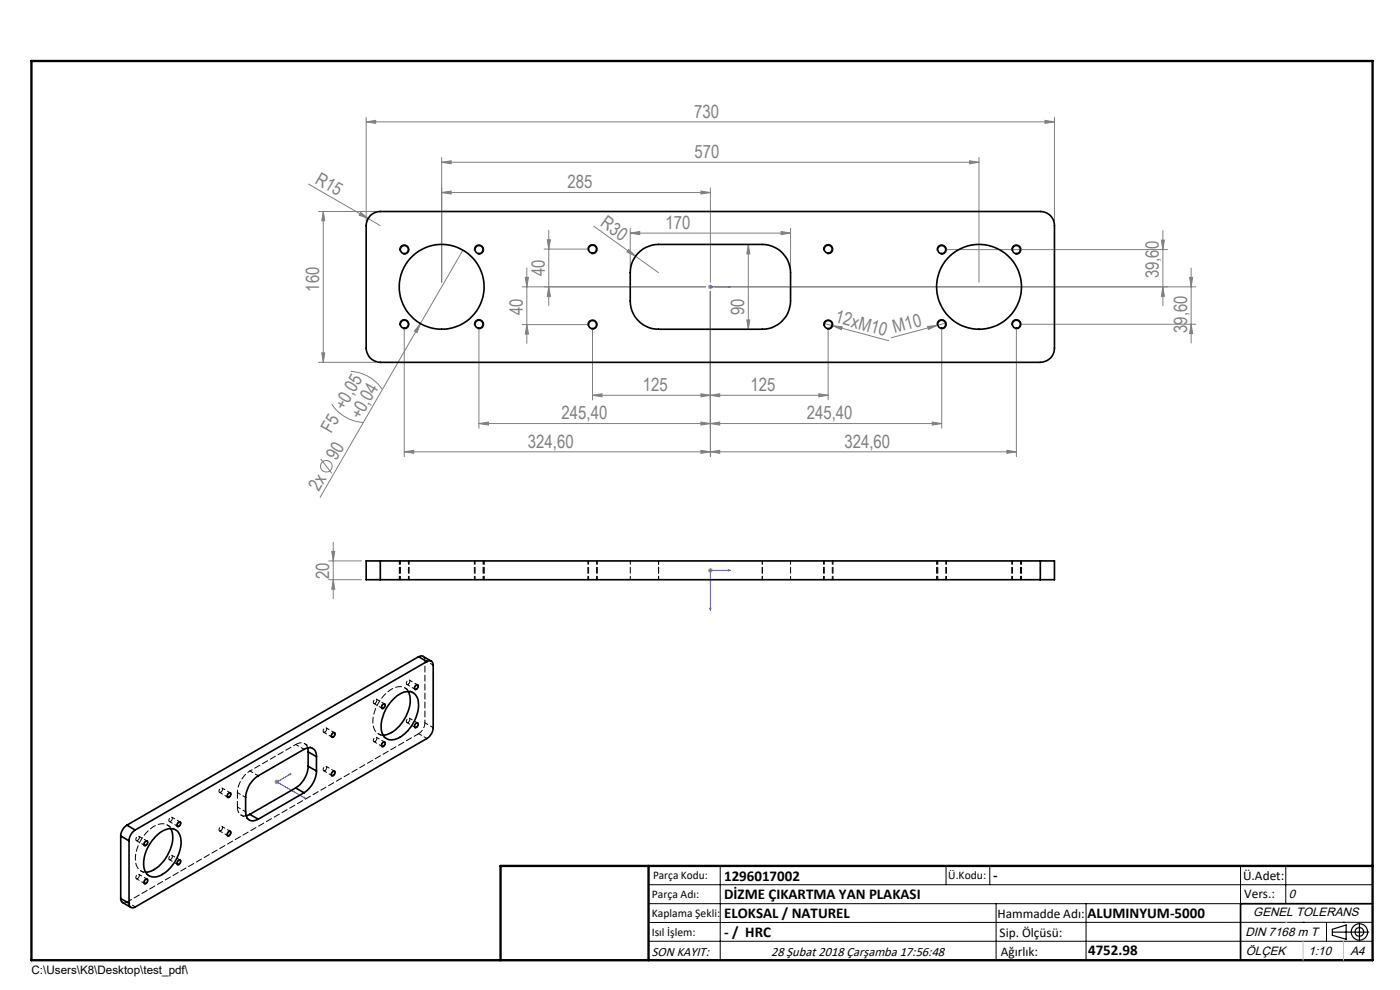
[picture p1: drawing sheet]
<svg xmlns="http://www.w3.org/2000/svg" width="297mm" height="210mm" viewBox="0 0 297 210" stroke-linecap="round" stroke-linejoin="round" font-family="sans-serif">
<g fill="none" stroke="#808080" stroke-width=".21">
<path d="M65.4 39l12.7 7.3M77.7 25.9l2-.4v.7zM77.7 24.9v21.9M77.7 25.9h146M93.7 34.4l2-.3v.6zM93.7 33.4v26.5M93.7 34.4h114M150.7 39.9v20M205.7 34.1l2 .3-2 .3zM207.7 33.4v26.5M221.7 25.5l2 .4-2 .3zM223.7 24.9v21.9"/>
<path d="M67.6 44.9h12.1M68.6 44.9l.3 1.9h-.6zM68.6 44.9v32M76.5 45.1l1.6 1.2-1.9-.7zM78.1 46.3l2.6 1.6M93.7 40.8l2-.3v.7zM93.7 40.8h57M98.2 53l-9 15.6M111.4 58.8h.7l-.3 2zM111.8 56.9v15.9M115.4 52.8h9.3M116.1 50.9h.7l-.4 1.9z"/>
<path d="M116.4 48.9v15.9M125.9 48l13.8 9.8M133.4 52.9l1.4 1.5-1.8-1zM133.7 49.5l2-.4v.7zM133.7 48.4v8.5M133.7 49.5h34M148.7 40.5l2 .3-2 .4zM158.7 51.8l.4 2.1h-.7zM158.7 51.8v18M165.7 49.1l2 .4-2 .3zM167.7 48.4v8.5M200.8 52.9h46.9"/>
<path d="M246.4 50.9h.6l-.3 2zM246.7 48.9v15.9M252.4 58.8h.6l-.3 2zM252.7 56.9v15.9M67.6 76.9h12.1M68.3 74.9h.6l-.3 2zM74.4 78.8a8.9 8.9 0 0 1 6.7 3.8M85.8 69.8v27.1M89.2 68.6l-.7 1.9-.6-.3zM89.2 68.6l-21.3 36.9M101.6 69.8v21M110.8 60.8h38.9"/>
<path d="M110.8 68.9h13.9M111.8 68.9l.3 2h-.7zM116.4 60.8l.4 2.1h-.7zM125.7 69.8v15M150.2 60.8h1M150.4 60.5l.7 .7M150.7 60.4v.9M150.7 61.8v35.1M151.1 60.5l-.7 .7M151.7 60.8h102M158.4 67.9h.7l-.4 1.9zM174.7 68.6l2 .5"/>
<path d="M175.7 69.8v15M176.7 69.1l2 .2-.2 .6zM176.7 69.1l11.8 3.2M196.8 69.2l2-.2-1.8 .9zM198.8 69l-9.7 2.6M199.8 69.8v21M200.7 68.5l-1.9 .5M215.6 69.8v27.1M216.6 68.8h37.1M246.7 60.8l.3 2.1h-.6zM252.7 68.8l.3 2h-.6zM68.1 97.4l2.3 3"/>
<path d="M70.4 85.8a8.8 8.8 0 0 0 6.7 3.8M85.8 95.8l2-.3v.7zM101.6 89.8l2-.3v.7zM101.6 89.8h98.2M125.7 83.8l2-.3v.7zM125.7 83.8h50M148.7 83.5l2 .3-2 .4zM148.7 89.5l2 .3-2 .4zM148.7 95.5l2 .3-2 .4zM150.7 83.8l2-.3v.7zM150.7 89.8l2-.3v.7zM150.7 95.8l2-.3v.7z"/>
<path d="M173.7 83.5l2 .3-2 .4zM197.8 89.5l2 .3-2 .4zM213.6 95.5l2 .3-2 .4zM215.6 95.8h-129.8M69.7 119h7M70.4 117h.6l-.3 2zM70.7 115v12M69.7 123h7M70.7 123l.3 2h-.6zM150.2 121h1M150.4 120.6l.7 .7M150.7 120.5v1"/>
<path d="M151.1 120.6l-.7 .7M58.2 165.9h1M58.4 165.5l.7 .7M58.7 165.3v1.1M59.1 165.5l-.7 .7"/>
<circle cx="69.2" cy="98.9" r="1.24"/>
</g>
<g fill="none" stroke="#000" stroke-width=".21">
<path d="M84.8 53.2a1 1 0 0 1 .9-1.3 1 1 0 0 1 1.1 1.1 1 1 0 0 1-1.3 .9M100.6 53.2a1 1 0 0 1 .9-1.3 1 1 0 0 1 1.1 1.1 1 1 0 0 1-1.2 .9M124.7 53.1a1 1 0 0 1 .9-1.2 1 1 0 0 1 1.1 1 1 1 0 0 1-1.3 .9M174.7 53.1a1 1 0 0 1 .9-1.2 1 1 0 0 1 1.1 1 1 1 0 0 1-1.3 .9M198.8 53.2a.99 .99 0 0 1 .9-1.2 .99 .99 0 0 1 1.1 1 .99 .99 0 0 1-1.3 .9M214.7 53.2a.99 .99 0 0 1 .8-1.2 .99 .99 0 0 1 1.1 1 .99 .99 0 0 1-1.2 .9M84.8 69a1 1 0 0 1 .9-1.2 1 1 0 0 1 1.1 1.1 1 1 0 0 1-1.3 .8M100.6 69a1 1 0 0 1 .9-1.2 1 1 0 0 1 1.1 1.1 1 1 0 0 1-1.2 .8M124.7 69.1a.99 .99 0 0 1 .9-1.2 .99 .99 0 0 1 1.1 1 .99 .99 0 0 1-1.3 .9M174.7 69.1a.99 .99 0 0 1 .9-1.2 .99 .99 0 0 1 1.1 1 .99 .99 0 0 1-1.3 .9M198.8 69a.99 .99 0 0 1 .9-1.2 .99 .99 0 0 1 1.1 1.1 .99 .99 0 0 1-1.3 .8M214.7 69a.99 .99 0 0 1 .8-1.2 .99 .99 0 0 1 1.1 1.1 .99 .99 0 0 1-1.2 .8"/>
<path d="M70.5 155.5a.36 .36 0 0 1 .6-.1 .36 .36 0 0 1-.1 .6 .45 .45 0 0 1-.3 .4 .45 .45 0 0 1-.5-.2zM81.1 157.5a.38 .38 0 0 1 .6-.1 .38 .38 0 0 1 0 .6 .4 .4 0 0 1-.4 .4 .4 .4 0 0 1-.4-.3zM81.1 149.5a.38 .38 0 0 1 .6-.2 .38 .38 0 0 1 0 .6 .4 .4 0 0 1-.4 .4 .4 .4 0 0 1-.4-.2zM88.1 145.4a.37 .37 0 0 1 .6-.1 .37 .37 0 0 1 0 .6 .39 .39 0 0 1-.4 .4 .39 .39 0 0 1-.4-.3zM88.2 153.4a.37 .37 0 0 1 .6 0 .37 .37 0 0 1-.1 .6 .39 .39 0 0 1-.4 .4 .39 .39 0 0 1-.4-.3zM30.9 178.4a.34 .34 0 0 1 .5 0 .34 .34 0 0 1-.1 .5 .44 .44 0 0 1-.3 .5 .44 .44 0 0 1-.5-.2l.1-.5zM37.8 174.4a.36 .36 0 0 1 .5 0 .36 .36 0 0 1 0 .5 .45 .45 0 0 1-.3 .4 .45 .45 0 0 1-.5-.1zM48.3 168.4a.37 .37 0 0 1 .6-.3 .37 .37 0 0 1 .1 .6 .44 .44 0 0 1-.3 .5 .44 .44 0 0 1-.5-.2zM48.4 176.4a.36 .36 0 0 1 .6-.1 .36 .36 0 0 1 0 .6 .45 .45 0 0 1-.3 .4 .45 .45 0 0 1-.5-.1zM70.4 163.8l.1-.1a.35 .35 0 0 1 .6-.1 .35 .35 0 0 1-.1 .5 .44 .44 0 0 1-.2 .5 .44 .44 0 0 1-.6-.2zM30.8 186.6a.34 .34 0 0 1 .5-.1 .34 .34 0 0 1 0 .5 .44 .44 0 0 1-.3 .5 .44 .44 0 0 1-.5-.2zM37.8 182.5a.36 .36 0 0 1 .5-.1 .36 .36 0 0 1 0 .6 .45 .45 0 0 1-.3 .4 .45 .45 0 0 1-.5-.1z"/>
<path d="M137.6 187.7h153.6M137.6 191.7h153.6M137.6 199.7h153.6M152.8 183.7v20M200.7 183.7v4M210 183.7v4M211.3 191.7v12M230.4 191.7v12M263.2 183.7v20M272.8 183.7v8M276.4 195.6h.1M281.4 195.6v4.1"/>
<path d="M285 195.6h.1M291.2 195.6l-153.6 .1"/>
</g>
<g fill="none" stroke="#000" stroke-width=".25">
<path d="M282.6 197.7h7.8M282.6 197.1l3-.9v3l-3-.8zM288.4 195.8v3.8M106.2 203.7h185"/>
<circle cx="288.4" cy="197.7" r="1.74"/>
<circle cx="288.4" cy="197.7" r=".93"/>
</g>
<path d="M150.6 60.8h.2zM150.7 60.8h.1M150.7 60.8h4.2M154.9 60.8h-.4h.4M150.6 129h.2l-.1 .5zM154.5 120.9l.4 .1-.4 .1zM154.9 121h-4.2v8.5M61.4 164.2l.3-.1-.2 .3zM61.7 164.1l-3 1.8 6 3.4M64.4 169.2l.1-.1 .2 .2z" fill="none" stroke="#00f" stroke-width=".21"/>
<path d="M84.8 119v4M100.6 119v4M124.7 119v4M174.7 119v4M198.8 119v4M214.6 119v4M86.8 123v-4M102.6 123v-4M126.7 123v-4M176.7 123v-4M200.8 123v-4M216.6 123v-4" fill="none" stroke="#000" stroke-width=".21" stroke-dasharray="1.3 .6" stroke-dashoffset=".5"/>
<path d="M291.2 191.7h-28v12" fill="none" stroke="#000" stroke-width=".35"/>
<path d="M6.7 12.9h284.5v190.8h-284.5zM137.6 183.7v20M291.2 183.7h-185v20" fill="none" stroke="#000" stroke-width=".5"/>
<path d="M276.4 199.7v4M285 199.7v4" fill="none" stroke="#c0c0c0" stroke-width=".21"/>
<path d="M272.8 195.6h.1" fill="none" stroke="#c0c0c0" stroke-width=".25"/>
<g fill="#00f">
<path d="M154.5 60.8h.4zM150.6 60.8h.2z"/>
<path d="M154.5 120.9v.2l.4-.1zM150.6 129l.1 .5 .1-.5z"/>
<path d="M61.4 164.2l.1 .2 .2-.3zM64.4 169.2l.3 .1-.2-.2z"/>
</g>
<g fill="#808080">
<path d="M133.4 52.9l1.4 1.5-1.8-1z"/>
<path d="M76.5 45.1l1.6 1.2-1.9-.7z"/>
<path d="M196.8 69.2l2-.2-1.8 .9z"/>
<path d="M89.2 68.6l-.7 1.9-.6-.3z"/>
<path d="M176.7 69.1l2 .2-.2 .6z"/>
<path d="M148.7 83.5l2 .3-2 .4zM125.7 83.8l2-.3v.7zM148.7 89.5l2 .3-2 .4zM101.6 89.8l2-.3v.7zM148.7 95.5l2 .3-2 .4zM85.8 95.8l2-.3v.7z"/>
<path d="M77.7 25.9l2-.4v.7zM221.7 25.5l2 .4-2 .3zM93.7 40.8l2-.3v.7zM148.7 40.5l2 .3-2 .4zM93.7 34.4l2-.3v.6zM205.7 34.1l2 .3-2 .3zM150.7 83.8l2-.3v.7zM173.7 83.5l2 .3-2 .4zM150.7 89.8l2-.3v.7zM197.8 89.5l2 .3-2 .4zM150.7 95.8l2-.3v.7zM213.6 95.5l2 .3-2 .4z"/>
<path d="M133.7 49.5l2-.4v.7zM165.7 49.1l2 .4-2 .3z"/>
<path d="M68.3 74.9h.6l-.3 2zM68.6 44.9l.3 1.9h-.6zM116.4 60.8l.4 2.1h-.7zM116.1 50.9h.7l-.4 1.9zM246.7 60.8l.3 2.1h-.6zM246.4 50.9h.6l-.3 2zM70.7 123l.3 2h-.6zM70.4 117h.6l-.3 2z"/>
<path d="M111.4 58.8h.7l-.3 2zM111.8 68.9l.3 2h-.7zM252.4 58.8h.6l-.3 2zM252.7 68.8l.3 2h-.6zM158.7 51.8l.4 2.1h-.7zM158.4 67.9h.7l-.4 1.9z"/>
</g>
<g fill="none" stroke="#000" stroke-width=".35">
<path d="M78.6 45.7l1.2-.7 .9-.1h140a2.95 2.95 0 0 1 3 3v26a3 3 0 0 1-3 3h-140a3 3 0 0 1-3-3v-26l.2-1zM135.5 53.6a5.9 5.9 0 0 1 4.2-1.8h22a6 6 0 0 1 6 6v6a6 6 0 0 1-6 6h-22a6 6 0 0 1-6-6v-6a5.7 5.7 0 0 1 1.8-4.2zM80.7 119h-3v4h3M80.7 119v4M80.7 119h140M220.7 119h3v4h-3M220.7 119v4M80.7 123h140M88.8 139.3l.8-.1 1.9 1.1M88.8 139.3l-61.9 35.7M88.8 139.3l1.8 1M65.3 158.6l.1 .9"/>
<path d="M65.4 159.5l1.7 1M65.4 159.5v3.1M70.5 155.6a.28 .28 0 0 1 .4-.2 .28 .28 0 0 1 .1 .4 .39 .39 0 0 1-.2 .5 .39 .39 0 0 1-.5-.1zM81.2 149.5a.28 .28 0 0 1 .4-.2 .28 .28 0 0 1 .1 .4 .39 .39 0 0 1-.2 .5 .39 .39 0 0 1-.5-.1zM81.3 157.5l.2-.1a.51 .51 0 0 1 .1 .6 .51 .51 0 0 1-.6 .2v-.3zM83.3 148.5a4 4 0 0 1 4.2-1.6 3.2 3.2 0 0 1 1.2 3.8 8.3 8.3 0 0 1-4.9 6.1 2.23 2.23 0 0 1-2.9-2.4 8.4 8.4 0 0 1 2.4-5.9zM86.6 146.7a6.1 6.1 0 0 1-.7 5.7 6.2 6.2 0 0 1-4.6 3.5M88.1 153.7l.1-.1a.32 .32 0 0 1 .5-.2 .32 .32 0 0 1-.1 .5 .37 .37 0 0 1-.5 .4 .37 .37 0 0 1 0-.6zM88.3 145.4l.1-.1a.37 .37 0 0 1 .4 .3 .37 .37 0 0 1-.3 .4 .35 .35 0 0 1-.5 .2 .35 .35 0 0 1 .1-.6zM90.6 140.3a.83 .83 0 0 1 .9-.1 .83 .83 0 0 1 .4 .9v13.3a2.89 2.89 0 0 1-1.3 2.3l-61.9 35.7a.81 .81 0 0 1-.9 .1 .81 .81 0 0 1-.4-.9M90.6 140.3l-61.9 35.8M25.6 177.3l1.8 1.1"/>
<path d="M25.6 177.3v13.3M26.9 175a2.98 2.98 0 0 0-1.3 2.3M26.9 175l1.8 1.1M27.4 178.4v13.2M28.7 176.1a2.98 2.98 0 0 0-1.3 2.3M30.8 178.6l.2-.2a.37 .37 0 0 1 .4 .3 .37 .37 0 0 1-.2 .4 .34 .34 0 0 1-.6 .2 .34 .34 0 0 1 .1-.6zM32.9 177.5a4 4 0 0 1 4.2-1.5 3.5 3.5 0 0 1 1.1 4.2 7.8 7.8 0 0 1-5.1 5.8 2.37 2.37 0 0 1-2.6-2.9 8.5 8.5 0 0 1 2.4-5.6zM36.2 175.8a6.2 6.2 0 0 1-1 6.1 6 6 0 0 1-4.3 3.1M37.8 174.5a.28 .28 0 0 1 .4-.1 .28 .28 0 0 1 .1 .4 .38 .38 0 0 1-.2 .5 .38 .38 0 0 1-.5-.2zM48.4 168.4a.28 .28 0 0 1 .4-.2 .28 .28 0 0 1 .1 .4 .39 .39 0 0 1-.2 .5 .39 .39 0 0 1-.5-.2zM48.4 176.5a.28 .28 0 0 1 .4-.2 .28 .28 0 0 1 .1 .5 .39 .39 0 0 1-.2 .4 .39 .39 0 0 1-.5-.1zM53 172.7l-.8 .4"/>
<path d="M53 172.7l1.8 1.1M62.7 167.1l1.8 1.1M62.7 167.1l-9.7 5.6M64.5 168.2l-9.7 5.6M65.4 162.6a5.9 5.9 0 0 1-2.7 4.5M65.4 162.6l1.7 .9M67.1 163.5a5.8 5.8 0 0 1-2.6 4.7M67.1 160.5a1.62 1.62 0 0 0-.7-1.7 1.62 1.62 0 0 0-1.9 .2l-9.7 5.6a5.8 5.8 0 0 0-2.7 4.6v3a1.64 1.64 0 0 0 .8 1.8 1.64 1.64 0 0 0 1.9-.2M67.1 160.5v3M70.5 163.8a.28 .28 0 0 1 .4-.2 .28 .28 0 0 1 .1 .4 .37 .37 0 0 1-.3 .5 .37 .37 0 0 1-.4-.5zM25.6 190.6l.3 .7 1.9 1.2M25.6 190.6l1.8 1"/>
<path d="M30.8 186.7l.1-.1a.3 .3 0 0 1 .4 0 .3 .3 0 0 1-.1 .5 .34 .34 0 0 1-.2 .4 .34 .34 0 0 1-.4-.3zM37.9 182.5l.1-.1a.47 .47 0 0 1 .3 .5 .47 .47 0 0 1-.4 .5 .33 .33 0 0 1-.4-.2 .33 .33 0 0 1 .2-.4z"/>
<circle cx="85.8" cy="52.9" r=".84"/>
<circle cx="101.6" cy="52.9" r=".84"/>
<circle cx="125.7" cy="52.8" r=".85"/>
<circle cx="175.7" cy="52.8" r=".84"/>
<circle cx="199.8" cy="52.9" r=".85"/>
<circle cx="215.6" cy="52.9" r=".85"/>
<circle cx="85.8" cy="68.8" r=".84"/>
<circle cx="93.7" cy="60.8" r="9"/>
<circle cx="101.6" cy="68.8" r=".84"/>
<circle cx="125.7" cy="68.8" r=".85"/>
<circle cx="175.7" cy="68.9" r=".84"/>
<circle cx="199.8" cy="68.8" r=".85"/>
<circle cx="207.7" cy="60.8" r="9"/>
<circle cx="215.6" cy="68.8" r=".85"/>
</g>
<g fill="none" stroke="#000" stroke-width=".21" stroke-dasharray="1.3 .6" stroke-dashoffset=".5">
<path d="M84.7 119v4M84.9 119v4M100.8 119v4M124.9 119v4M133.7 119v4M139.7 119v4M161.7 119v4M167.7 119v4M174.9 119v4M198.7 119v4M198.9 119v4M214.8 119v4"/>
<path d="M220.7 119v4M80.7 123v-4M86.6 123v-4M89.8 139.2l.3 .4v.5M102.5 123v-4M102.7 123v-4M126.6 123v-4M176.6 123v-4M200.6 123v-4M216.5 123v-4M216.7 123v-4M26.9 191.3l-.6 .2-.3-.1"/>
</g>
<path d="M86.6 146.7a2.44 2.44 0 0 0-3.7-.4 8.4 8.4 0 0 0-3.7 7.8 2.1 2.1 0 0 0 2.1 1.8M36.2 175.8a2.44 2.44 0 0 0-3.7-.4 8.4 8.4 0 0 0-3.7 7.8 2.1 2.1 0 0 0 2.1 1.8M50.4 168.1v3.1" fill="none" stroke="#000" stroke-width=".21" stroke-dasharray="1.3 .6" stroke-dashoffset=".1"/>
<path d="M68.9 155.3a.46 .46 0 0 0 .4-.4 .46 .46 0 0 0-.3-.5 .5 .5 0 0 0-.4 .4 .5 .5 0 0 0 .2 .5h.1M79.6 149.2a.46 .46 0 0 0 .4-.4 .46 .46 0 0 0-.4-.5 .5 .5 0 0 0-.4 .4 .5 .5 0 0 0 .3 .5h.1M79.6 157.3a.46 .46 0 0 0 .4-.4 .46 .46 0 0 0-.4-.5 .5 .5 0 0 0-.4 .4 .5 .5 0 0 0 .3 .5h.1M86.6 145.2a.46 .46 0 0 0 .4-.5 .46 .46 0 0 0-.4-.4 .5 .5 0 0 0-.4 .4 .5 .5 0 0 0 .3 .5h.1M86.6 153.2a.46 .46 0 0 0 .4-.4 .46 .46 0 0 0-.4-.5 .5 .5 0 0 0-.4 .5 .5 .5 0 0 0 .3 .5l.1-.1M29.2 178.3a.46 .46 0 0 0 .4-.4 .46 .46 0 0 0-.4-.5 .5 .5 0 0 0-.4 .4 .5 .5 0 0 0 .3 .5h.1M36.2 174.2a.46 .46 0 0 0 .4-.4 .46 .46 0 0 0-.4-.5 .5 .5 0 0 0-.4 .5 .5 .5 0 0 0 .3 .5l.1-.1M46.8 168.1a.46 .46 0 0 0 .4-.5 .46 .46 0 0 0-.3-.4 .5 .5 0 0 0-.4 .4 .5 .5 0 0 0 .2 .5h.1M46.8 176.2a.46 .46 0 0 0 .4-.4 .46 .46 0 0 0-.3-.5 .5 .5 0 0 0-.4 .4 .5 .5 0 0 0 .2 .6l.1-.1M68.9 163.5a.46 .46 0 0 0 .4-.5 .46 .46 0 0 0-.3-.4 .5 .5 0 0 0-.4 .4 .5 .5 0 0 0 .2 .5h.1M29.2 186.4a.46 .46 0 0 0 .4-.5 .46 .46 0 0 0-.4-.4 .5 .5 0 0 0-.4 .4 .5 .5 0 0 0 .3 .5h.1M36.2 182.3a.46 .46 0 0 0 .4-.4 .46 .46 0 0 0-.4-.5 .5 .5 0 0 0-.4 .4 .5 .5 0 0 0 .3 .6l.1-.1" fill="none" stroke="#000" stroke-width=".21" stroke-dasharray="1.3 .6" stroke-dashoffset=".3"/>
<g fill="none" stroke="#000" stroke-width=".21" stroke-dasharray="1.3 .6" stroke-dashoffset=".6">
<path d="M62.7 157.9l1.8 1M66.4 158.8l-1.8-1.1M68.7 155.3l1.7 1M71 155.4l-1.8-1M79.3 149.2l1.8 1M79.3 157.3l1.8 1M80.3 155.7l1.7 1M81.6 149.3l-1.8-1M81.6 157.4l-1.8-1M86.3 145.2l1.8 1M86.3 153.3l1.8 1M87.7 146.9l-1.8-1"/>
<path d="M88.6 145.3l-1.8-1M88.6 153.4l-1.8-1.1M88.8 155.6l1.8 1.1M90.1 140.1l1.8 1M91.9 154.4l-1.8-1.1M28.9 178.3l1.8 1M31.2 178.4l-1.7-1M35.9 174.3l1.8 1M37.3 176l-1.8-1M38.2 174.4l-1.7-1.1M46.6 168.1l1.7 1M46.6 176.2l1.7 1.1"/>
<path d="M48.9 168.2l-1.8-1M48.9 176.3l-1.8-1M50.4 168.1l1.7 1.1M50.4 171.2l1.7 1M51.1 172.9l1.8 1M53 163.5l1.8 1.1M68.7 163.5l1.7 1M71 163.6l-1.8-1M28.7 192.4l-1.8-1.1M28.9 186.4l1.8 1M29.9 184.7l1.7 1.1M31.2 186.5l-1.7-1"/>
<path d="M35.9 182.3l1.8 1.1M38.2 182.4l-1.7-1"/>
</g>
<path d="M90.1 153.3a2.93 2.93 0 0 1-1.3 2.3M26.9 191.3l61.9-35.7" fill="none" stroke="#000" stroke-width=".21" stroke-dasharray="1.3 .6" stroke-dashoffset=".2"/>
<path d="M62.7 157.9l-9.7 5.6M90.1 153.3v-13.2M53 163.5a5.9 5.9 0 0 0-2.6 4.6" fill="none" stroke="#000" stroke-width=".21" stroke-dasharray="1.3 .6" stroke-dashoffset=".7"/>
<path d="M65.3 158.6a1.55 1.55 0 0 0-2.6-.7M50.4 171.2a1.55 1.55 0 0 0 1.8 1.8" fill="none" stroke="#000" stroke-width=".21" stroke-dasharray="1.3 .6"/>
<g font-size="3.9" fill="#808080">
<text x="147.3" y="25">730</text>
<text x="147.3" y="33.5">570</text>
<text x="66.6" y="38.7" transform="rotate(30 66.6 38.7)">R15</text>
<text x="120.4" y="40">285</text>
<text x="127.2" y="47.8" transform="rotate(36 127.2 47.8)">R30</text>
<text x="141.2" y="48.5">170</text>
<text x="115.6" y="58.6" transform="rotate(-90 115.6 58.6)">40</text>
<text x="245.8" y="59.1" transform="rotate(-90 245.8 59.1)">39,60</text>
<text x="67.7" y="61.9" transform="rotate(-90 67.7 61.9)">160</text>
<text x="110.9" y="66.8" transform="rotate(-90 110.9 66.8)">40</text>
<text x="157.9" y="66.8" transform="rotate(-90 157.9 66.8)">90</text>
<text x="177" y="68.4" transform="rotate(15 177 68.4)">12xM10</text>
<text x="189.8" y="70.6" transform="rotate(-15 189.8 70.6)">M10</text>
<text x="251.8" y="70.7" transform="rotate(-90 251.8 70.7)">39,60</text>
<text x="136.4" y="83">125</text>
<text x="159.2" y="83">125</text>
<text x="76.4" y="89.2" transform="rotate(-60 76.4 89.2)">+0,04</text>
<text x="119.1" y="89">245,40</text>
<text x="171.2" y="89">245,40</text>
<text x="70.3" y="92" transform="rotate(-60 70.3 92)">F5 +0,05</text>
<text x="112" y="95">324,60</text>
<text x="179.1" y="95">324,60</text>
<text x="71.4" y="97.8" transform="rotate(-60 71.4 97.8)">90</text>
<text x="67.6" y="104.3" transform="rotate(-60 67.6 104.3)">2x</text>
<text x="69.8" y="122.8" transform="rotate(-90 69.8 122.8)">20</text>
</g>
<g font-size="3.2">
<text x="153.6" y="186.8">1296017002</text>
<text x="153.6" y="190.8">DİZME ÇIKARTMA YAN PLAKASI</text>
<text x="210.7" y="186.6">-</text>
<text x="153.6" y="194.8">ELOKSAL / NATUREL</text>
<text x="230.7" y="194.8">ALUMINYUM-5000</text>
<text x="153.6" y="198.8">- / HRC</text>
<text x="230.8" y="202.6">4752.98</text>
</g>
<g font-size="2.8">
<text x="263.7" y="186.7">Ü.Adet:</text>
<text x="263.9" y="190.5">Vers.:</text>
<text x="211.6" y="194.8">Hammadde Adı:</text>
<text x="138.3" y="202.8">SON KAYIT:</text>
<text x="163.6" y="202.8">28 Şubat 2018 Çarşamba 17:56:48</text>
<text x="212.1" y="198.7">Sip. Ölçüsü:</text>
<text x="212.3" y="202.7">Ağırlık:</text>
</g>
<g font-size="2.6">
<text x="273.4" y="190.4">0</text>
<text x="265.9" y="194.4">GENEL TOLERANS</text>
<text x="264.2" y="198.5">DIN 7168 m T</text>
<text x="264.3" y="202.6">ÖLÇEK</text>
<text x="277.6" y="202.6">1:10</text>
<text x="286.5" y="202.6">A4</text>
</g>
<g font-size="2.5">
<text x="138.3" y="190.5">Parça Adı:</text>
<text x="138.5" y="186.5">Parça Kodu:</text>
<text x="201.2" y="186.5">Ü.Kodu:</text>
<text x="138.3" y="194.5">Kaplama Şekli:</text>
<text x="138.3" y="198.6">Isıl İşlem:</text>
<text x="6.7" y="206.7">C:\Users\K8\Desktop\test_pdf\</text>
</g>
</svg>
